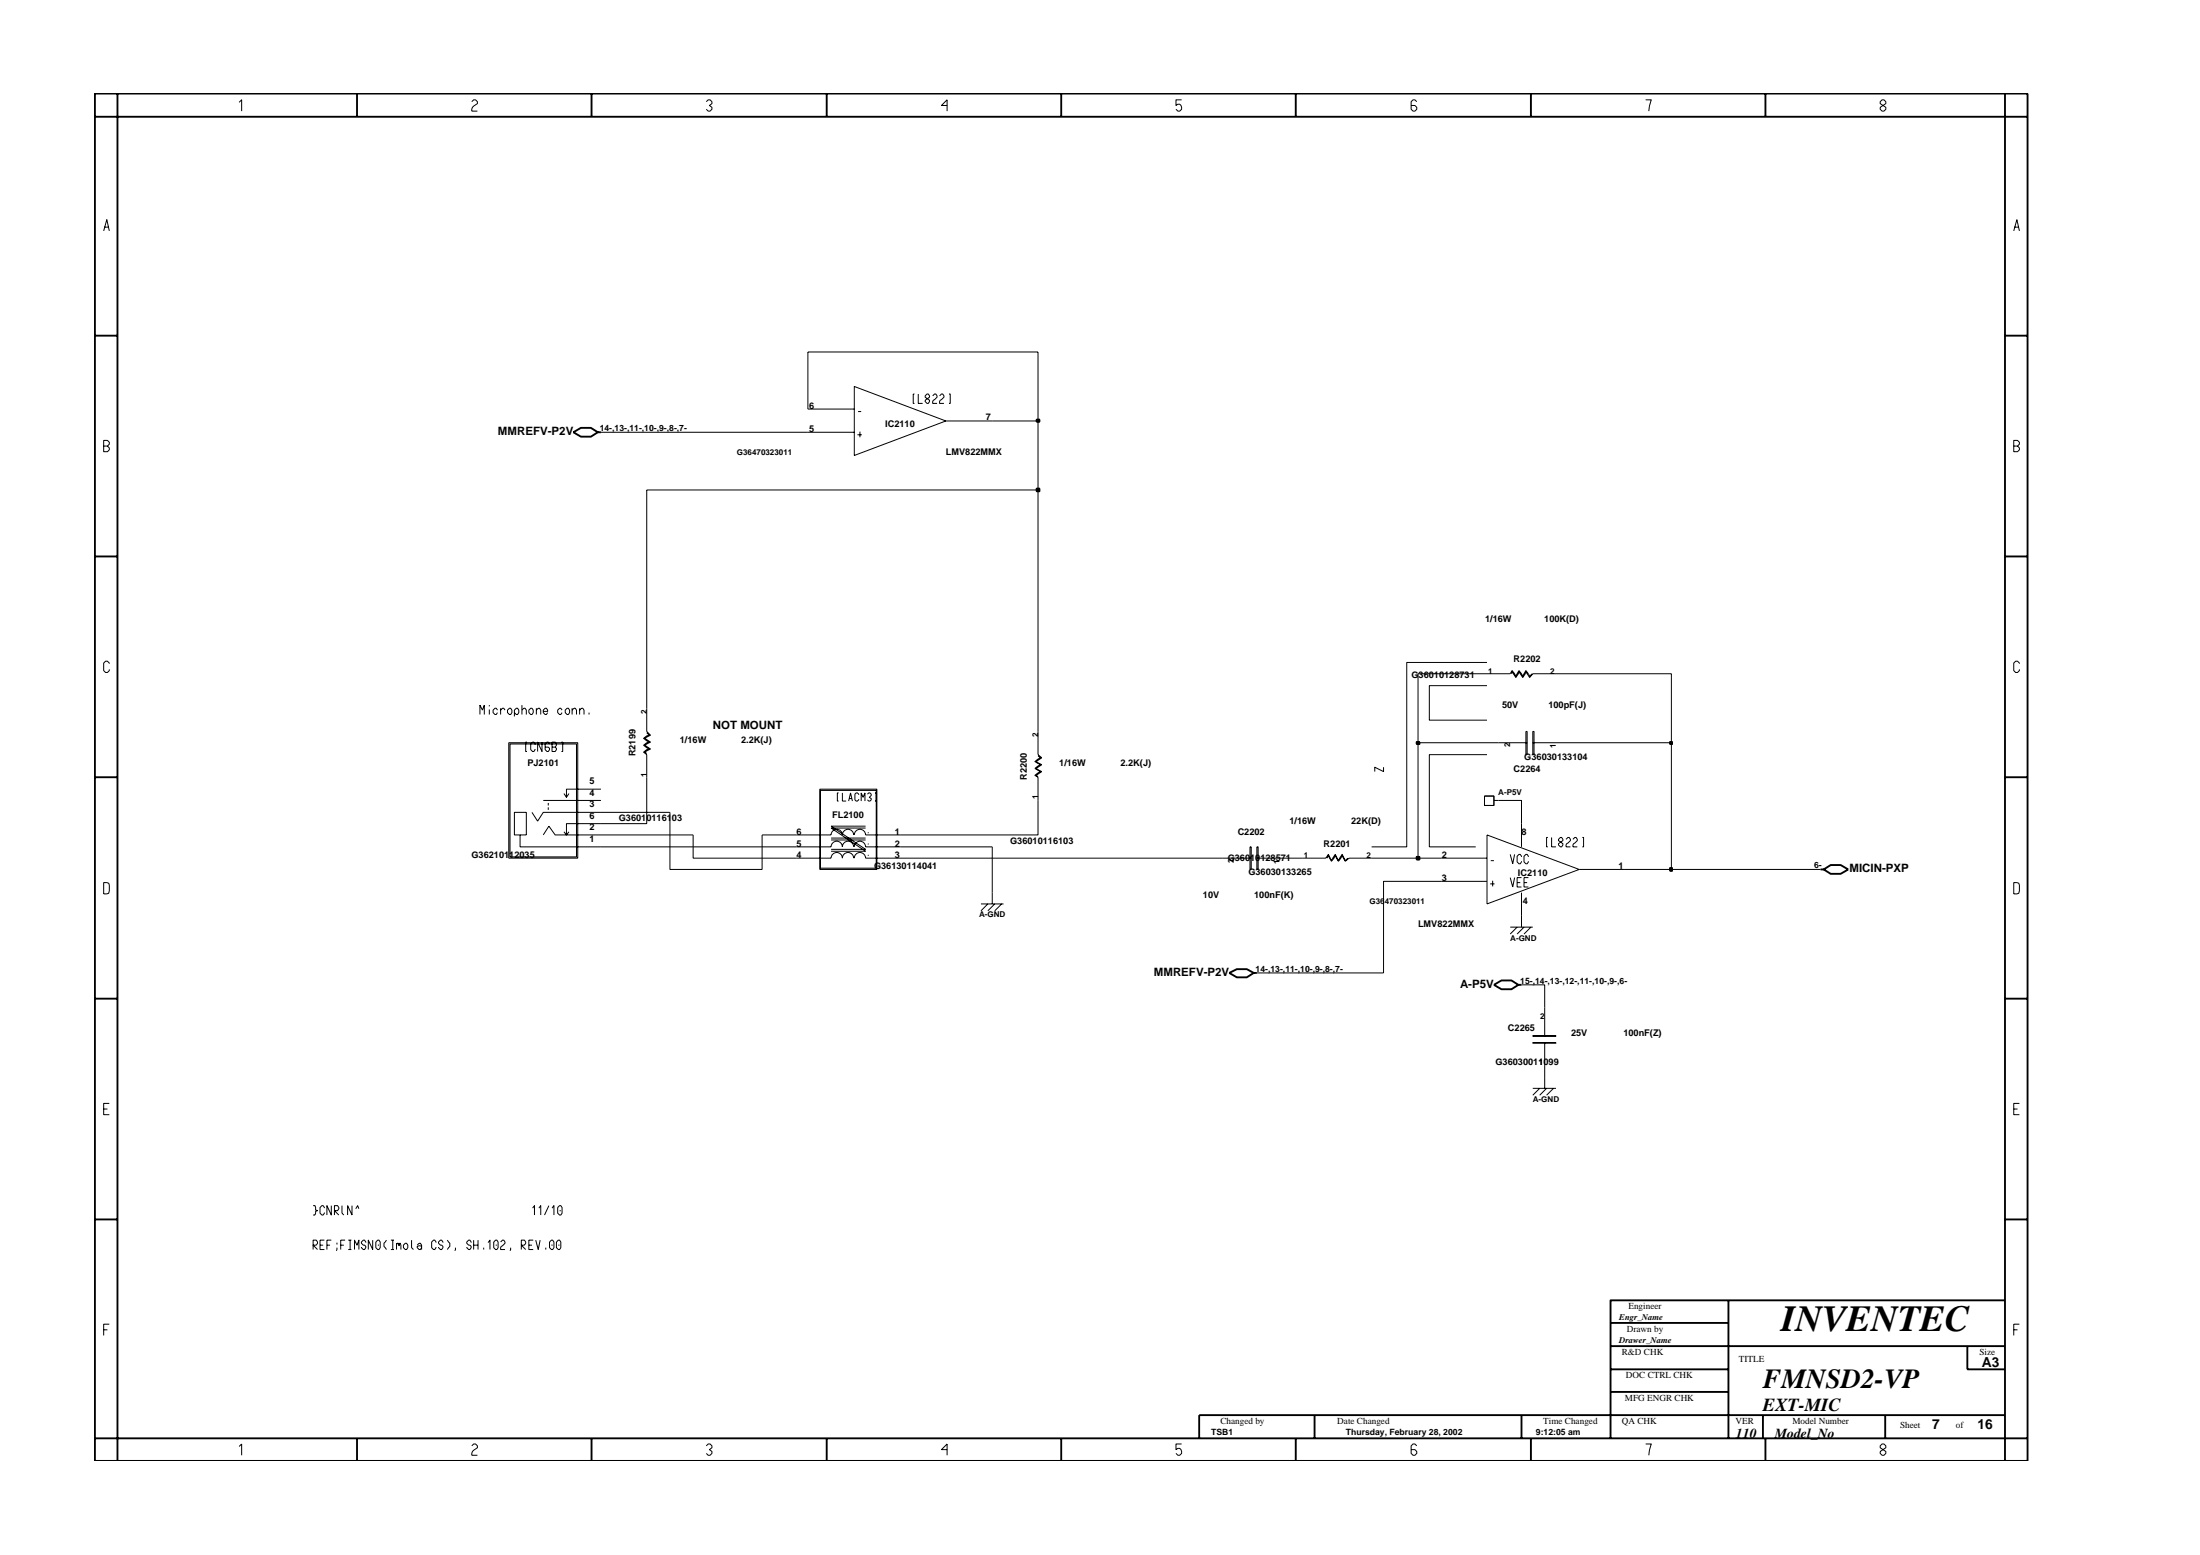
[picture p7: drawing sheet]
<svg xmlns="http://www.w3.org/2000/svg" width="297mm" height="210mm" viewBox="0 0 297 210" stroke-linecap="round" stroke-linejoin="round" font-family="sans-serif">
<g fill="none" stroke="#000" stroke-width=".14">
<path d="M109.1 55.2h6.2M109.1 58.3h6.2M115.8 58.7h.6M115.9 55.6h.4M116.1 58.3v.7M123.5 53.2h-.2v1.3h.2M124 53.2v1.3h.6M124.9 53.4v.2l.6 .4-.2 .5h-.1l-.3-.3v-.2l.6-.4v-.2l-.2-.2h-.1zM125.9 53.4l.3-.2h.2l.1 .2v.2l-.6 .6v.3h.6M126.9 53.4l.2-.2h.2l.2 .2v.2l-.6 .4v.5h.6M127.7 56.8l-12.4 4.7v-9.3l12.4 4.6h6.3M128.1 53.2h.2v1.3h-.2"/>
<path d="M87.3 98.9l.4 .3-.4 .1-.4 .4 .8 .5-.4 .1-.4 .3 .8 .5-.4 .1-.4 .3 .4 .4v3M87.3 95.6v3.1l.5 .5-.7 .5 .7 .5-.7 .4 .7 .5-.7 .4 .2 .2M140.2 98.7v3.2l.5 .4-.8 .5 .8 .4-.8 .5 .8 .5-.8 .5 .3 .1M200.8 90.9h3.1l.3-.4 .5 .8 .4-.8 .5 .8 .4-.8 .5 .8 .4-.4M204.1 90.9l.1-.2 .5 .8 .4-.8 .5 .8 .4-.8 .5 .8 .5-.6h3.1M206 98.7h.2v3.2h-.2zM207 98.7h.1v3.2h-.1zM68.7 100.3h9.3v15.5h-9.3zM68.9 100.4h8.9v15.3h-8.9zM70.2 112.7h.9v-3h-1.6v3h.7v1.6h10.9M71.1 100.2h-.1v1.2h.1M71.8 109.7l.8 1.1 .7-1.1h7.8"/>
<path d="M72.2 100.5l-.1-.3h-.2l-.2 .2v.8l.2 .2h.2l.1-.3M73.2 100.2v1.2l-.6-1.2v1.2M73.3 112.7l.8-1.2 .9 1.2h6.1M73.3 108h7.8M74 108.4v.3M74 109v.3M74.2 100.4l-.2-.2h-.1l-.3 .2v.8l.3 .2h.1l.2-.4-.2-.1h-.4M74.5 100.9h.5l.1-.3-.1-.4h-.5v1.2h.5l.1-.2v-.2l-.1-.1M75.8 100.2h.2v1.2h-.2M76.1 112.3l.4 .4 .3-.4M76.1 107.1l.4 .5M76.8 107.1l-.3 .5"/>
<path d="M81.1 111.2h-4.6v1.5M81.1 106.5h-4.6v1.1M90.5 109.7v7.7h12.4v-4.7M107.6 112.7h4.6a.76 .76 0 0 1 .8-.8 .76 .76 0 0 1 .7 .8 .76 .76 0 0 1 .8-.8 .76 .76 0 0 1 .8 .8M107.6 114.3h4.6a.76 .76 0 0 1 .8-.7 .76 .76 0 0 1 .7 .7 .76 .76 0 0 1 .8-.7 .76 .76 0 0 1 .8 .7M107.6 115.8h4.6a.76 .76 0 0 1 .8-.7 .76 .76 0 0 1 .7 .7 .76 .76 0 0 1 .8-.7 .76 .76 0 0 1 .8 .7M110.7 106.5h7.7v10.9h-7.7zM110.8 106.7h7.5v10.5h-7.5zM112.2 113.1h4.7M112.2 113.4h4.7M113.2 107h-.1v1.1h.1M113.7 107v1.1h.5"/>
<path d="M114.6 108.1l.2-1.1 .3 1.1M114.7 107.8h.3M115.3 112.7a.76 .76 0 0 1 .8-.8 .76 .76 0 0 1 .8 .8h4.6M115.3 114.3a.76 .76 0 0 1 .8-.7 .76 .76 0 0 1 .8 .7h4.6M115.3 115.8a.76 .76 0 0 1 .8-.7 .76 .76 0 0 1 .8 .7h4.6M115.9 107.3l-.1-.3h-.2l-.2 .2v.8l.2 .1h.2l.1-.2M116.3 108.1v-1.1l.2 .6 .3-.6v1.1M116.9 111.8h-4.7l4.7 3.1h-4.7M116.9 111.5h-4.7l4.7 3.2h-4.7M117.1 107.2l.2-.2h.2l.1 .2v.2l-.2 .2 .2 .2v.2l-.1 .1h-.2l-.2-.1M117.2 112.5h.1M117.2 114h.1"/>
<path d="M117.2 115.5h.1M118.1 107h.2v1.1h-.2M134 114.3v7.7M140.2 102l.3 .3-.8 .5 .8 .4-.8 .5 .8 .5-.8 .5 .5 .2v3.1M165 115.8h3.9M168.8 114.3h.1v3.1h-.1zM169.7 114.3h.2v3.1h-.2zM169.7 115.8h3.1M175.9 115.8h3.1l.4-.5 .4 .9 .5-.9 .4 .9 .5-.9 .4 .9 .4-.4M179.2 115.8l.2-.3 .4 .8 .5-.8 .4 .8 .5-.8 .4 .8 .5-.5h3.1M194.6 115.8h6.2M200.4 107.5h1.3v1.2h-1.3z"/>
<path d="M200.8 112.7l12.4 4.7-12.4 4.6zM200.8 119h-14v12.3h-17.1M201.2 119.3h.6M201.3 116.2h.4M201.5 118.9v.7M201.7 108h.6M202.3 100.3h3.9M203.9 118.5l.3 1.2 .3-1.2M203.9 115.3l.3 1.3 .3-1.3M204.8 119.1h.5M205.4 118.5h-.6v1.2h.6M205.4 115.7l-.1-.4h-.2l-.3 .3v.7l.3 .3h.2l.1-.3"/>
<path d="M205.4 111.2v3.1M205.8 119.1h.4M206.4 118.5h-.6v1.2h.6M206.4 115.7l-.2-.4h-.2l-.2 .3v.7l.2 .3h.2l.2-.3M207 100.3h3.1M209 113h-.2v1.3h.2M209.5 113v1.3h.6M210.7 113l-.3 .3v.2l.6 .4-.2 .4h-.1l-.3-.2v-.2l.6-.4-.2-.5zM211.4 113.3l.3-.3h.2l.1 .3v.2l-.5 .4-.1 .4h.6M212.4 113.3l.2-.3h.2l.2 .3v.2l-.6 .6v.2h.6M213.2 117.4h12.5M213.6 113h.2v1.3h-.2"/>
<path d="M132.4 122h3.1M133.4 122l-1 1M134.3 122l-.9 1M135.2 122l-.9 1M203.9 125.2h3.1M204.8 125.2l-.9 .9M205.4 132.9h3.2v7M205.4 120.5v4.7M205.8 125.2l-1 .9M206.7 125.2l-.9 .9M207 139.8h3.1v.1h-3.1zM207 140.7h3.1v.1h-3.1z"/>
<path d="M207 146.9h3.1M207.9 146.9l-.9 .9M208.6 140.7v6.2M208.8 146.9l-.9 .9M209.7 146.9l-.9 .9"/>
</g>
<path d="M77.4 58.3l1-.5h1.4l.9 .5-.9 .6h-1.4zM80.7 58.3h.4M245.8 117.4h.4M246.2 117.4l1-.6h1.3l1 .6-1 .6h-1.3zM166 131.3l1-.5h1.3l1 .5-1 .6h-1.3zM169.3 131.3h.4M201.7 132.9l1-.6h1.4l.9 .6-.9 .6h-1.4zM205 132.9h.4" fill="none" stroke="#000" stroke-width=".25"/>
<path d="M225.5 117.2h.2v.3h-.2z" fill-rule="evenodd" fill="#c2c2c2" stroke="#000" stroke-width=".25"/>
<path d="M225.5 117.2h.2v.3h-.2z" fill="none" stroke="#000" stroke-width=".25"/>
<path d="M93.6 112.7v3.1h14M121.5 115.8h43.5M172.8 115.8h3.1M185.2 115.8h6.3M225.7 100.3v17.1h20.1" fill="none" stroke="#000" stroke-width=".14"/>
<path d="M191.3 115.7h.3v.3h-.3z" fill-rule="evenodd" fill="#c2c2c2" stroke="#000" stroke-width=".25"/>
<path d="M191.3 115.7h.3v.3h-.3z" fill="none" stroke="#000" stroke-width=".25"/>
<path d="M81.1 114.3h26.5M81.1 112.7h12.5M81.1 109.7h9.4M87.3 104.9v6.3h-6.2M102.9 112.7h4.7M121.5 114.3h12.5M140.2 108v4.7h-18.7M191.5 100.3v15.5h3.1M202.3 108h3.1v3.2" fill="none" stroke="#000" stroke-width=".14"/>
<path d="M191.3 100.2h.3v.2h-.3z" fill-rule="evenodd" fill="#c2c2c2" stroke="#000" stroke-width=".25"/>
<path d="M191.3 100.2h.3v.2h-.3z" fill="none" stroke="#000" stroke-width=".25"/>
<path d="M191.5 90.9v9.4h10.8M210.1 100.3h15.6" fill="none" stroke="#000" stroke-width=".14"/>
<path d="M225.5 100.2h.2v.2h-.2z" fill-rule="evenodd" fill="#c2c2c2" stroke="#000" stroke-width=".25"/>
<path d="M225.5 100.2h.2v.2h-.2z" fill="none" stroke="#000" stroke-width=".25"/>
<path d="M87.3 95.6v-29.5h52.9v32.6M191.5 90.9h9.3M210.1 90.9h15.6v9.4" fill="none" stroke="#000" stroke-width=".14"/>
<path d="M140 66h.3v.3h-.3z" fill-rule="evenodd" fill="#c2c2c2" stroke="#000" stroke-width=".25"/>
<path d="M140 66h.3v.3h-.3z" fill="none" stroke="#000" stroke-width=".25"/>
<path d="M81.1 58.3h28M134 56.8h6.2v9.3" fill="none" stroke="#000" stroke-width=".14"/>
<path d="M140 56.7h.3v.2h-.3z" fill-rule="evenodd" fill="#c2c2c2" stroke="#000" stroke-width=".25"/>
<g fill="none" stroke="#000" stroke-width=".25">
<path d="M12.8 12.6h261v184.6h-261zM12.8 15.8h261M15.9 12.6v184.6M48.2 12.6v3.2M79.9 12.6v3.2M111.6 12.6v3.2M143.3 12.6v3.2M174.9 12.6v3.2M206.7 12.6v3.2M238.4 12.6v3.2M270.7 12.6v184.6M12.8 45.3h3.1"/>
<path d="M140 56.7h.3v.2h-.3zM270.7 45.3h3.1M12.8 75.1h3.1M270.7 75.1h3.1M12.8 104.9h3.1M270.7 104.9h3.1M12.8 134.8h3.1M270.7 134.8h3.1M12.8 164.6h3.1M217.5 178.6h15.9M233.4 175.5v18.7M270.7 175.5h-53.2v18.7"/>
<path d="M270.7 164.6h3.1M12.8 194.2h261M48.2 194.2v3M79.9 194.2v3M111.6 194.2v3M143.3 194.2v3M174.9 194.2v3M177.5 191v3.2M205.4 191v3.2M206.7 194.2v3M217.5 181.7h53.2M217.5 184.8h15.9"/>
<path d="M217.5 187.9h15.9M238 191v3.2M238.4 194.2v3M254.5 191v3.2M265.6 181.7v3.1h5.1M270.7 191h-108.8v3.2"/>
</g>
<g fill="none" stroke="#000" stroke-width=".14">
<path d="M32.3 13.8l.3-.3v1.5M63.7 13.7l.3-.2h.2l.3 .2v.3l-.5 .3-.3 .4v.3h.8M95.4 13.7l.2-.2h.3l.2 .2v.3l-.3 .2 .3 .3v.2l-.2 .3h-.3l-.2-.3M127.9 14.2h-.8l.8-.7v1.5M159.5 13.5h-.7v.7l.2-.1a.5 .5 0 0 1 .5 .6l-.2 .3h-.3l-.2-.3M191.3 13.7l-.3-.2h-.2l-.3 .2v1l.3 .3h.2l.3-.3v-.2l-.3-.3h-.5M222.2 13.5h.8l-.4 1.5M253.9 13.7l.2-.2h.3l.2 .2v.3l-.7 .5v.2l.2 .3h.3l.2-.3v-.2l-.7-.5zM14 31.2l.4-1.6 .4 1.6M14.1 30.7h.6M271.9 31.2l.4-1.6 .4 1.6M272 30.7h.6"/>
<path d="M109.1 55.2v-7.7h31.1v9.3M14 60.2h.5l.3-.2v-.3l-.3-.2h-.5v1.5h.5l.3-.3v-.2l-.3-.3M271.9 60.2h.5l.3-.2v-.3l-.3-.2h-.5v1.5h.5l.3-.3v-.2l-.3-.3M14.8 89.6l-.3-.3h-.2l-.3 .2v1l.3 .3h.2l.3-.3v-.1M64.8 96.4v-1.2l.3 .7 .3-.7v1.2M66.1 95.2v.1M66.1 95.8v.6M67.2 95.9l-.2-.3h-.2l-.2 .3v.3l.2 .2h.2l.2-.2M67.6 95.9l.2-.3h.2l.2 .3M67.6 95.6v.8M68.5 95.9l.3-.3h.1l.2 .3v.3l-.2 .2h-.1l-.3-.2zM69.5 96.2l.2 .2h.2l.1-.2v-.3l-.1-.3h-.2l-.2 .3v.8"/>
<path d="M70.5 95.9l.2-.3h.2l.2 .3v.5M70.5 95.2v1.2M71.7 95.6h.1l.2 .3v.3l-.2 .2h-.1l-.3-.2v-.3zM72.4 95.9l.3-.3h.1l.2 .3v.5M72.4 95.6v.8M73.3 96h.6l-.1-.4h-.2l-.3 .3v.3l.3 .2h.2l.1-.2M75.9 95.9l-.2-.3h-.1l-.3 .3v.3l.3 .2h.1l.2-.2M76.6 95.6h.1l.2 .3v.3l-.2 .2h-.1l-.3-.2v-.3zM77.2 95.9l.3-.3h.2l.1 .3v.5M77.2 95.6v.8M78.3 95.9l.2-.3h.2l.2 .3v.5M78.3 95.6v.8"/>
<path d="M79.5 96.2v.2M200.8 92.6h-7.8v4.6h7.8M200.8 89.4h-10.9v24.9h-4.7M272.7 89.6l-.3-.3h-.3l-.2 .2v1l.2 .3h.3l.3-.3v-.1M14 119.1l.7 .1 .1 .3-.1 1.1-.7 .1zM186.8 103.6v.6l-1.2-.6v.6M200.8 101.9h-7.8v12.4h6.2M271.9 119.1l.7 .1 .1 .3-.1 1.1-.7 .1zM14 149.7h.5M14.8 148.9h-.8v1.6h.8M271.9 149.7h.5M272.7 148.9h-.8v1.6h.8"/>
<path d="M14 179.5h.5M14.8 178.7h-.8v1.6M42.3 168.7v-1.3h.4l.2 .3-.2 .4h-.4l.6 .6M42.3 162.7h.2l.1 .6 .3 .1-.3 .1-.1 .5h-.2M43.2 168.1h.4M43.8 167.4h-.6v1.3h.6M43.8 163.1l-.2-.4h-.1l-.3 .3v.8l.3 .2h.1l.2-.3M44.1 168.1h.5M44.7 162.7v1.3l-.6-1.3v1.3M44.7 167.4h-.6v1.3M45.2 164v-1.3h.4l.1 .3-.1 .4h-.4l.5 .6M45.5 168.4l-.1 .4"/>
<path d="M45.5 167.7v.3M46 168.1h.4M46.2 162.7v1.1l.2 .2M46.6 167.4h-.6v1.3M47 167.4h.4M47 168.7h.4M47.3 167.4v1.3M47.5 162.7v1.3l-.6-1.3v1.3M47.9 168.7v-1.3l.3 .7 .3-.7v1.3M48 163.2l.3-.5 .2 .5M49.4 167.7l-.2-.3h-.1l-.3 .3v.1l.3 .3h.1l.2 .1-.2 .5h-.1l-.3-.4M50.3 167.4v1.3l-.6-1.3v1.3"/>
<path d="M51 167.4h.2l.1 .3v.7l-.1 .3h-.2l-.3-.3v-.7zM51.1 168v.2M52.2 167.4l-.4 .4v.4l.4 .5M52.8 167.4h.4M52.8 168.7h.4M53 167.4v1.3M53.5 168.1l.1-.3h.2l.1 .4 .1-.4 .1 .9M53.5 167.8v.9M54.7 167.8h.2l.2 .3v.3l-.2 .3h-.2l-.2-.3v-.3zM55.6 167.4v1l.2 .3M56.3 168.1l.3-.3h.2l.1 .3v.6M56.9 168.2h-.1h-.5v.2l.3 .3h.2l.1-.3"/>
<path d="M58.9 167.7l-.2-.3h-.2l-.2 .3v.7l.2 .3h.2l.2-.4M59.8 167.7l-.2-.3h-.1l-.3 .3v.1l.3 .3h.1l.2 .1-.2 .5h-.1l-.3-.4M60.4 167.4l.3 .4v.4l-.3 .5M61.5 168.4l-.1 .4M63.6 167.7l-.2-.3h-.1l-.3 .3v.1l.3 .3h.1l.2 .1-.2 .5h-.1l-.3-.4M64 168.1h.5M64 167.4v1.3M64.5 167.4v1.3M65.3 168.4v.3M65.9 167.7l.3-.3v1.3M66.9 167.4h.2l.2 .3v.7l-.2 .3h-.2l-.2-.3v-.7zM67 168v.2"/>
<path d="M67.6 167.7l.2-.3h.2l.2 .3v.1l-.6 .6v.3h.6M68.9 168.4v.4M70.4 168.7v-1.3h.4l.2 .3-.2 .4h-.4l.6 .6M71.4 168.1h.4M71.9 163.1l.3-.4v1.3M72 167.4h-.6v1.3h.6M72.3 167.4l.4 1.3 .2-1.3M72.8 163.1l.2-.4v1.3M73.7 168.4v.3M74.1 162.7l-.6 1.3M74.5 167.4h.1l.2 .3v.7l-.2 .3h-.1l-.3-.3v-.7zM74.5 163.1l.3-.4v1.3"/>
<path d="M74.5 168v.2M75.4 167.4h.2l.1 .3v.7l-.1 .3h-.2l-.3-.3v-.7zM75.5 168v.2M75.6 162.7h.1l.2 .3v.8l-.2 .2h-.1l-.3-.2v-.8zM75.6 163.3v.2M271.9 179.5h.5M272.7 178.7h-.8v1.6M32.3 195.3l.3-.4v1.5M63.7 195.2l.3-.3h.2l.3 .3v.2l-.7 .5-.1 .3v.2h.8M95.4 195.2l.2-.3h.3l.2 .3v.2l-.3 .3 .3 .2v.3l-.2 .2h-.3l-.2-.2M127.9 195.7h-.8l.8-.8v1.5M159.5 194.9h-.7v.8l.2-.2a.5 .5 0 0 1 .5 .7l-.2 .2h-.3l-.2-.2"/>
<path d="M191.3 195.2l-.3-.3h-.2l-.3 .3v1l.3 .2h.2l.3-.2v-.3l-.3-.2h-.5M222.2 194.9h.8l-.4 1.5M254.1 194.9l-.2 .3v.2l.7 .5v.3l-.2 .2h-.3l-.2-.2v-.3l.7-.5v-.2l-.2-.3z"/>
</g>
<text font-size="5" x="240.5" y="179.7">INVENTEC</text>
<text font-size="3.7" x="238" y="187.3">FMNSD2-VP</text>
<text font-size="2.5" x="238" y="190.4">EXT-MIC</text>
<g font-size="1.9">
<text x="267.6" y="184.6">A3</text>
<text x="234.4" y="194.1">110</text>
<text x="239.6" y="194.1">Model_No</text>
<text x="260.9" y="192.9">7</text>
<text x="267" y="192.9">16</text>
</g>
<g font-size="1.6">
<text x="67.2" y="58.8">MMREFV-P2V</text>
<text x="96.2" y="98.4">NOT MOUNT</text>
<text x="249.7" y="117.8">MICIN-PXP</text>
<text x="155.8" y="131.7">MMREFV-P2V</text>
<text x="197.1" y="133.3">A-P5V</text>
</g>
<g font-size="1.2">
<text x="81" y="58.2">14-,13-,11-,10-,9-,8-,7-</text>
<text x="109.2" y="58.3">5</text>
<text x="109.2" y="55.2">6</text>
<text x="119.5" y="57.6">IC2110</text>
<text x="133.1" y="56.7">7</text>
<text x="127.7" y="61.5">LMV822MMX</text>
<text x="200.5" y="84">1/16W</text>
<text x="204.4" y="89.4">R2202</text>
<text x="208.5" y="84">100K(D)</text>
<text x="190.6" y="91.5">G36010128731</text>
<text x="202.8" y="95.6">50V</text>
<text x="209.1" y="95.6">100pF(J)</text>
<text x="91.8" y="100.3">1/16W</text>
<text x="100.1" y="100.3">2.2K(J)</text>
<text x="71.2" y="103.4">PJ2101</text>
<text x="79.6" y="105.8">5</text>
<text x="79.6" y="107.4">4</text>
<text x="85.8" y="102.1" transform="rotate(-90 85.8 102.1)">R2199</text>
<text x="138.6" y="105.2" transform="rotate(-90 138.6 105.2)">R2200</text>
<text x="143" y="103.4">1/16W</text>
<text x="151.3" y="103.4">2.2K(J)</text>
<text x="204.4" y="104.2">C2264</text>
<text x="205.8" y="102.6">G36030133104</text>
<text x="79.6" y="110.6">6</text>
<text x="79.6" y="113.6">1</text>
<text x="79.6" y="112.1">2</text>
<text x="79.6" y="109">3</text>
<text x="83.5" y="110.8">G36010116103</text>
<text x="107.6" y="112.7">6</text>
<text x="112.4" y="110.4">FL2100</text>
<text x="120.8" y="112.7">1</text>
<text x="136.4" y="114">G36010116103</text>
<text x="167.1" y="112.7">C2202</text>
<text x="174.1" y="111.2">1/16W</text>
<text x="182.4" y="111.2">22K(D)</text>
<text x="205.4" y="112.7">8</text>
<text x="63.6" y="115.8">G36210112035</text>
<text x="107.6" y="115.8">4</text>
<text x="107.6" y="114.3">5</text>
<text x="118" y="117.4">G36130114041</text>
<text x="120.8" y="114.3">2</text>
<text x="120.8" y="115.8">3</text>
<text x="165.8" y="116.3">G36010128571</text>
<text x="168.6" y="118.1">G36030133265</text>
<text x="178.7" y="114.3">R2201</text>
<text x="194.7" y="118.9">3</text>
<text x="194.7" y="115.8">2</text>
<text x="205" y="118.3">IC2110</text>
<text x="218.5" y="117.4">1</text>
<text x="244.9" y="117.2">6-</text>
<text x="162.4" y="121.3">10V</text>
<text x="169.3" y="121.3">100nF(K)</text>
<text x="191.5" y="125.2">LMV822MMX</text>
<text x="205.6" y="122">4</text>
<text x="169.5" y="131.2">14-,13-,11-,10-,9-,8-,7-</text>
<text x="205.3" y="132.8">15-,14-,13-,12-,11-,10-,9-,6-</text>
<text x="201.9" y="143.8">G36030011099</text>
<text x="203.6" y="139.1">C2265</text>
<text x="212.1" y="139.9">25V</text>
<text x="219.2" y="139.9">100nF(Z)</text>
<text x="218.6" y="178.2">Engr_Name</text>
<text x="219.6" y="179.8">Drawn by</text>
<text x="219.9" y="176.7">Engineer</text>
<text x="218.6" y="181.3">Drawer_Name</text>
<text x="219" y="182.9">R&amp;D CHK</text>
<text x="234.8" y="183.8">TITLE</text>
<text x="267.3" y="182.9">Size</text>
<text x="219.4" y="189.2">MFG ENGR CHK</text>
<text x="219.5" y="186">DOC CTRL CHK</text>
<text x="163.5" y="193.7">TSB1</text>
<text x="164.8" y="192.2">Changed by</text>
<text x="180.6" y="192.2">Date Changed</text>
<text x="181.7" y="193.7">Thursday, February 28, 2002</text>
<text x="207.4" y="193.7">9:12:05 am</text>
<text x="208.4" y="192.2">Time Changed</text>
<text x="219" y="192.2">QA CHK</text>
<text x="234.3" y="192.2">VER</text>
<text x="242" y="192.2">Model Number</text>
<text x="256.5" y="192.7">Sheet</text>
<text x="264.1" y="192.7">of</text>
</g>
<g font-size="1.1">
<text x="99.5" y="61.5">G36470323011</text>
<text x="200.9" y="90.9">1</text>
<text x="209.3" y="90.9">2</text>
<text x="87.3" y="96.4" transform="rotate(-90 87.3 96.4)">2</text>
<text x="140.2" y="99.5" transform="rotate(-90 140.2 99.5)">2</text>
<text x="203.9" y="100.9" transform="rotate(-90 203.9 100.9)">2</text>
<text x="210.1" y="101" transform="rotate(-90 210.1 101)">1</text>
<text x="87.3" y="104.8" transform="rotate(-90 87.3 104.8)">1</text>
<text x="140.2" y="107.9" transform="rotate(-90 140.2 107.9)">1</text>
<text x="202.3" y="107.3">A-P5V</text>
<text x="166.6" y="116.4" transform="rotate(-90 166.6 116.4)">2</text>
<text x="172.7" y="116.6" transform="rotate(-90 172.7 116.6)">1</text>
<text x="176.1" y="115.8">1</text>
<text x="184.5" y="115.8">2</text>
<text x="132.2" y="123.7">A-GND</text>
<text x="184.9" y="122">G36470323011</text>
<text x="203.9" y="127">A-GND</text>
<text x="208" y="137.6">2</text>
<text x="207.8" y="143.8">1</text>
<text x="207" y="148.8">A-GND</text>
</g>
</svg>
